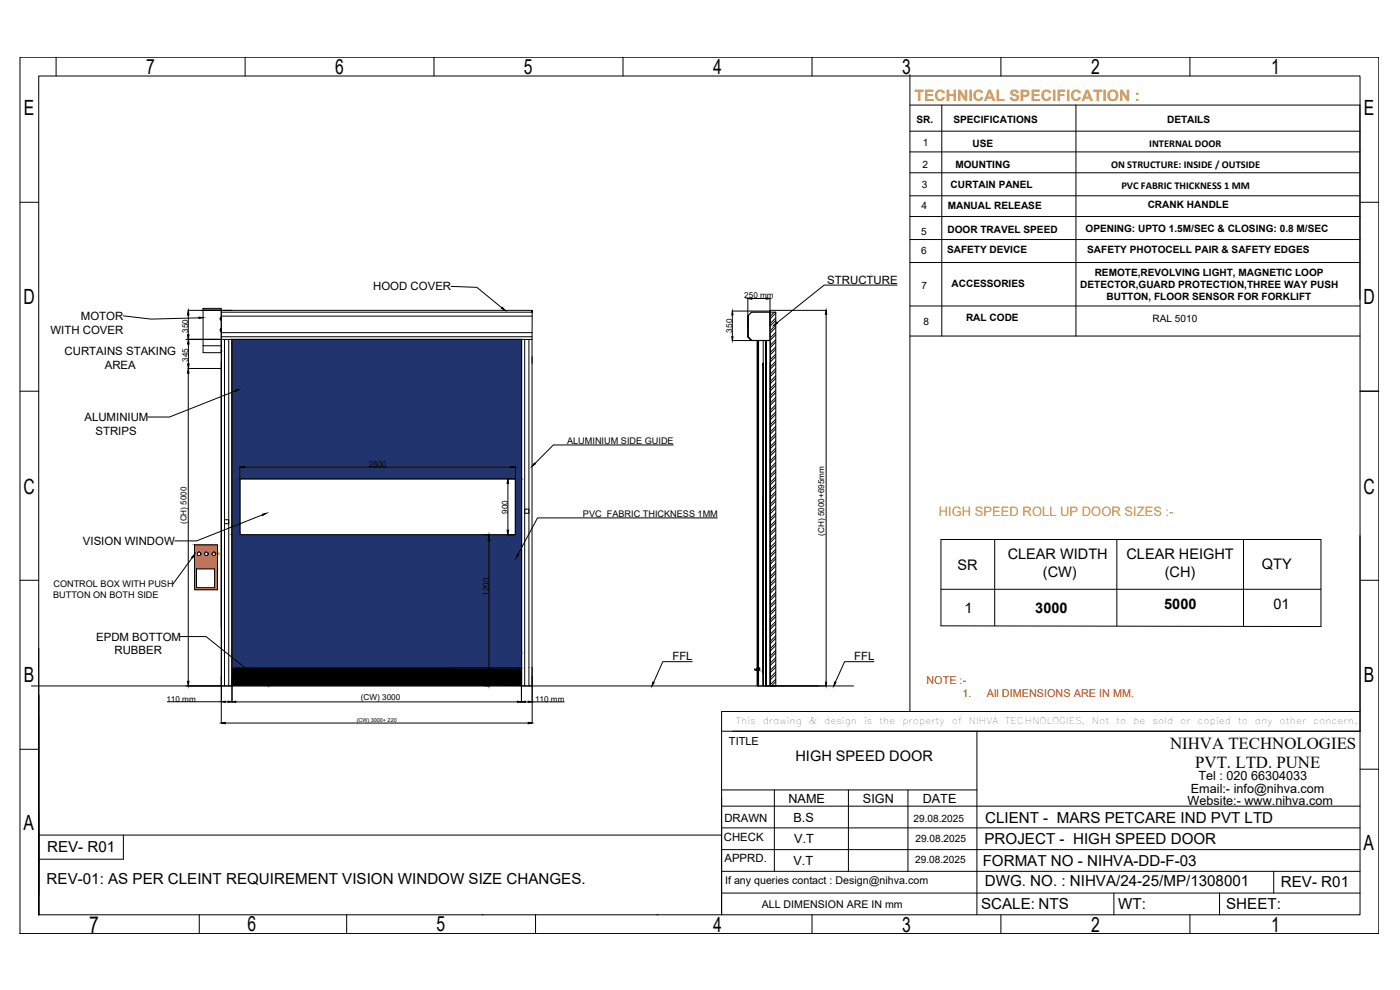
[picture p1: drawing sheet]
<svg xmlns="http://www.w3.org/2000/svg" width="420mm" height="297mm" viewBox="0 0 420 297" stroke-linecap="round" stroke-linejoin="round" font-family="sans-serif">
<!-- layer: 0 -->
<g fill="#000" stroke="#000" stroke-width=".3">
<path d="M150.7 92.2l.9 .9-1.1-.6zM233.1 96.7l.2 .3-1.1 .6zM70.6 117.1l1.2-.3-1.1 .7zM160.4 138.9l.3 .3-1 .7zM78.7 154.3l1.3-.3-1.1 .7zM57.5 167.2l.9-.9-.5 1.1zM155.3 166.2l.3 .2-.7 1zM69.6 200h.6zM70.2 200.1l.1 .2zM79.4 204.8l.9 .9-1.1-.6zM195.9 204.6l.4 .2-.6 1zM250.5 204.6l.4 .2-.7 1z"/>
<path d="M69.6 200v.4zM69.6 200l-.1 .4z"/>
<path d="M69.8 200.4h.5zM69.8 200.4h.5z"/>
<path d="M70.3 200.4h86.2zM70.3 200.4h86.2z"/>
<path d="M69.8 200.4l86.7 5.3v-5.3zM69.8 200.4l86.7 5.3h-86.7z"/>
</g>
<g fill="none" stroke="#000" stroke-width=".3">
<path d="M6 17.2h407.8v262.9h-407.8zM16.8 17.2v5.6M73.6 17.2v5.6M130.2 17.2v5.6M187 17.2v5.6M243.7 17.2v5.6M300.4 17.2v5.6M357.1 17.2v5.6M11.6 22.8h396.6v251.7h-396.6zM273.1 31.5h135v58.4M273.1 39.4h135.1M273.1 22.4v191.1"/>
<path d="M282.6 31.5v69.3M322.9 31.5v69.3M273.1 58.7h135.1M273.1 45.6h135.1M273.1 51.8h135.1M6 60.7h5.6M273.1 78.8h135.1M273.1 65h135.1M273.1 71.9h135.1M408.2 60.7h5.6M60.5 93.1h9.1M135.4 85.9l7.7 .3 7.5 6.2"/>
<path d="M159.7 93.6v8.2M231.1 93.7h1.7v112.1h-1.7zM232.4 93.7l-1.2 1.2M232.8 95.4l-1.6 1.6M232.8 97.6l-1.6 1.6M232.8 99.7l-1.6 1.6M232.8 94l-1.6 1.6M232.8 96.1l-1.6 1.6M232.8 98.3l-1.6 1.6M269.2 85.5h-21.9l-14.1 11.3M273.1 91.8h135.1M6 117.4h5.6"/>
<path d="M56.5 101.8h9.8M60.9 103.8v2M66.4 108.4v79.7M69.6 101.8h86.9v98.6h-86.9zM70.6 117.3l-19.7 7.8h-6.6M232.8 101.9l-1.6 1.6M232.8 104.1l-1.6 1.6M232.8 106.2l-1.6 1.7M232.8 108.4l-1.6 1.6M232.8 110.6l-1.6 1.6M232.8 112.8l-1.6 1.6M232.8 114.9l-1.6 1.6"/>
<path d="M232.8 117.1l-1.6 1.6M232.8 119.2l-1.6 1.6M232.8 100.4l-1.6 1.7M232.8 102.6l-1.6 1.7M232.8 104.8l-1.6 1.6M232.8 107l-1.6 1.6M232.8 109.1l-1.6 1.6M232.8 111.3l-1.6 1.6M232.8 113.5l-1.6 1.6M232.8 115.6l-1.6 1.6M232.8 117.8l-1.6 1.6M232.8 120l-1.6 1.6"/>
<path d="M273.1 100.8h135.1M408.2 117.4h5.6M202.1 133.5h-36l-5.5 5.6M232.8 121.4l-1.6 1.6M232.8 123.6l-1.6 1.6M232.8 125.8l-1.6 1.6M232.8 127.9l-1.6 1.6M232.8 130.1l-1.6 1.6M232.8 132.3l-1.6 1.6M232.8 134.4l-1.6 1.6M232.8 136.6l-1.6 1.6M232.8 138.8l-1.6 1.6"/>
<path d="M232.8 122.2l-1.6 1.6M232.8 124.3l-1.6 1.6M232.8 126.5l-1.6 1.6M232.8 128.6l-1.6 1.6M232.8 130.8l-1.6 1.6M232.8 133l-1.6 1.6M232.8 135.2l-1.6 1.6M232.8 137.3l-1.6 1.6M232.8 139.5l-1.6 1.6M67.4 155.9h1.3v1.2h-1.3zM72 143.7h82.7v16.8h-82.7zM78.8 154.5l-19.8 7.8h-6.5"/>
<path d="M157.5 152.8h1.2v1.2h-1.2zM215.3 155.4h-54l-5.8 10.9M232.8 140.9l-1.6 1.6M232.8 143.1l-1.6 1.6M232.8 145.3l-1.6 1.6M232.8 147.4l-1.6 1.6M232.8 149.6l-1.6 1.6M232.8 151.8l-1.6 1.6M232.8 154l-1.6 1.6M232.8 156.1l-1.6 1.6M232.8 158.3l-1.6 1.6M232.8 141.6l-1.6 1.6"/>
<path d="M232.8 143.8l-1.6 1.6M232.8 146l-1.6 1.6M232.8 148.2l-1.6 1.6M232.8 150.3l-1.6 1.6M232.8 152.5l-1.6 1.6M232.8 154.7l-1.6 1.6M232.8 156.8l-1.6 1.6M232.8 159l-1.6 1.6M6 174.1h5.6M57.7 167.3l-5.8 7.9M58.4 163.5h6.9v13.4h-6.9zM59 170.7h5.4v5.6h-5.4z"/>
<path d="M232.8 160.4l-1.6 1.6M232.8 162.6l-1.6 1.6M232.8 164.8l-1.6 1.6M232.8 166.9l-1.6 1.7M232.8 169.1l-1.6 1.6M232.8 171.3l-1.6 1.6M232.8 173.4l-1.6 1.7M232.8 175.6l-1.6 1.6M232.8 177.8l-1.6 1.6M232.8 179.9l-1.6 1.7M232.8 161.1l-1.6 1.7M232.8 163.4l-1.6 1.6"/>
<path d="M232.8 165.5l-1.6 1.6M232.8 167.7l-1.6 1.6M232.8 169.8l-1.6 1.6M232.8 172l-1.6 1.6M232.8 174.2l-1.6 1.6M232.8 176.3l-1.6 1.7M232.8 178.5l-1.6 1.6M282.4 176.8h114M282.4 161.9h114v26.1l-114-.2zM298.5 161.9v25.9M335.2 161.9v25.9M373.2 161.9v25.9"/>
<path d="M408.2 160.7v52.8M408.2 174.1h5.6M11.6 194.5v80M54.1 191h7.7l17.5 14M156.5 195.9v4.1M207.8 198.5h-8.9l-2.7 6.2M232.8 182.1l-1.6 1.6M232.8 184.3l-1.6 1.6M232.8 186.5l-1.6 1.6M232.8 188.6l-1.6 1.6M232.8 190.8l-1.6 1.6M232.8 192.9l-1.6 1.6"/>
<path d="M232.8 195.1l-1.6 1.7M232.8 197.3l-1.6 1.6M232.8 199.5l-1.6 1.6M232.8 180.7l-1.6 1.6M232.8 182.8l-1.6 1.6M232.8 185l-1.6 1.6M232.8 187.2l-1.6 1.6M232.8 189.3l-1.6 1.7M232.8 191.5l-1.6 1.6M232.8 193.7l-1.6 1.6M232.8 195.9l-1.6 1.6M232.8 198l-1.6 1.6"/>
<path d="M262.3 198.5h-8.8l-2.8 6.2M9.4 205.8h246.8M70.3 200.4h85.4M71.7 200.4h.1M73.9 200.4h.1M76.1 200.4h.1M78.3 200.4h.1M80.5 200.4h.1M82.7 200.4h.1M84.9 200.4h.1M87.2 200.4h.1M89.4 200.4h.1"/>
<path d="M91.6 200.4h.1M93.8 200.4h.1M96 200.4h.1M98.2 200.4h.1M100.4 200.4h.1M102.6 200.4h.1M104.8 200.4h.1M107 200.4h.1M109.2 200.4h.1M111.4 200.4h.1M113.6 200.4h.1M115.8 200.4h.1"/>
<path d="M118 200.4h.1M120.2 200.4h.1M122.4 200.4h.1M124.6 200.4h.1M126.8 200.4h.1M129 200.4h.1M131.2 200.4h.1M133.4 200.4h.1M135.6 200.4h.1M137.8 200.4h.1M140 200.4h.1M142.2 200.4h.1"/>
<path d="M144.4 200.4h.1M146.6 200.4h.1M148.8 200.4h.1M155.7 200.4h.1M216.6 213.5h191.6v5.9h-191.6zM216.6 219.4v55.1M219.8 219.4h73.4M232.8 201.6l-1.6 1.6M232.8 203.8l-1.6 1.6M232.8 200.2l-1.6 1.6M232.8 202.3l-1.6 1.6M232.8 204.5l-1.3 1.3"/>
<path d="M408.2 219.4h-115v55.1M6 224.8h5.6M216.6 237h76.6M232.4 237v24.4M254.6 237v24.4M272.5 237v24.4M408.2 230.8h5.6M11.6 250.6h205M37 250.6v7.2h-25.4M216.6 254.9h191.6M216.6 248.4h191.6M216.6 241.9h191.6"/>
<path d="M59.8 274.5v5.6M104 274.5v5.6M144.7 274.5h.1M160.7 274.5v5.6M197.2 274.5h.1M216.6 261.4h191.6M216.6 268h191.6M243.7 274.5v5.6M300.4 274.5v5.6M334.3 268v6.5M357.1 274.5v5.6M366 268v6.5"/>
<path d="M382.3 261.4v6.6"/>
<circle cx="59.7" cy="166.2" r=".57"/>
<circle cx="61.9" cy="166.2" r=".57"/>
<circle cx="64.2" cy="166.2" r=".57"/>
</g>
<!-- layer: PDF_Geometry -->
<path d="M66.1 105.3h.7M66.2 105.1l.5 .5M66.4 104.9v.7M66.7 105.1l-.5 .5" fill="none" stroke="#c0c0c0" stroke-width=".3"/>
<path d="M225.6 93.6h5.5v8.6h-5.5l-1.1-1.1v-6.3zM228.4 201.3h.1" fill="none" stroke="#808080" stroke-width=".3"/>
<g fill="none" stroke="#000" stroke-width=".3">
<path d="M60.9 93l5.5 .1zM60.9 92.5h5.5v11.2h-5.5zM66.1 95.5l.1 .3zM66.1 99l.1 .2zM66.2 95.5l.1 .3zM66.2 95.4l.1 .1M66.2 98.7v.2l.1-.2M66.2 95.4h.1M66.3 98.6l.1 .9zM66.3 95.8l-.1 .2M66.3 99.2l-.1 .1v-.4h.1l-.1 .4M66.3 98.8v.1"/>
<path d="M66.3 95.9v.1M66.4 95.2l-.1 .9zM66.4 93.7v1.2M159.7 93.2v.4v-.5h-93.3v.6h93.3M159.7 99.8h-93.3v1.2h93.3M159.7 94.9h-93.3v4.9M224.4 94.8v6.2l1.2 1.2-1.2-1.1zM225.6 93.6l5.5 .1v8.4l-5.5 .1-1.1-1.1v-6.3zM231.1 93.2v.4zM231.1 93.2l.1-.1v112.7h-1.4v-96.8v96.8h-.7v-3.8M231.2 93.7h.1M55.8 101.8h9.9"/>
<path d="M66.4 103.8v2h-5.5M66.4 101v.8M66.4 101.8v104h1v-104M68.7 101.8v104h.8v-104M69.6 101.8l-.1 104M156.5 101.8v98.4M156.6 101.8v104M157.5 101.8v104h1.2M158.7 101.8v104h1v-104M159.7 101.8h-93.3v104M159.7 107v2M225.6 102.1h5.5"/>
<path d="M227.6 102.2v103.6M229 109.7l.1 39.7zM229.1 102.2v103.6M229.1 109.6v.1M229.7 102.2v103.6M230 102.2v40.1M231.1 109v96.8M229 149.5v52.5v-52.5M229.1 149.4v.1M230 188.8v-86.6v89.6M230 191.5v14.3M230 183.5v.1"/>
<path d="M230 191.8v14v-14M55.8 205.8h10.9M67.4 205.8h1.3M69.6 203.5h.2M156.4 203.5h.1M156.5 201v4.8h1M156.5 200.4v.7M159.7 200.3v5.5M226.6 201l.8 .2a.51 .51 0 0 0 .6-.4 .51 .51 0 0 0-.6-.5 .51 .51 0 0 0-.3 .7M226.6 200.9h-.1l.9 .3a.36 .36 0 0 1-.3-.6 .36 .36 0 0 1 .6-.1 .36 .36 0 0 1-.1 .6h-.2M227.1 201v.2M229.1 202.1l-.1 3.7h-1.7v-103.7v103.7"/>
<circle cx="226.5" cy="200.9" r=".09"/>
</g>
<!-- layer: PDF_Text -->
<g fill="none" stroke="#000" stroke-width=".3">
<path d="M37 94.8l8.3 .9 14.4-.3M56.5 93.1h9.9M56.5 94.5v5.9M219.8 93.3h11.3M219.8 94.5v6.5M224.4 89.6v8.5M225.6 89.6h4.3M231.1 89.6v8.3M231.2 93.1h16.7M247.9 94.3v110.4M56.5 101.8h9.9M56.5 110.6h10"/>
<path d="M56.5 112v92.4M56.5 103.2v6M219.8 102.2h5.8M72 140.2v3.5M73.4 140.2h79.9M152.4 143.7h2.2M152.4 145.1v14M154.7 140.2v3.5M145.5 160.5h1.3M146.8 162.2v41.9M152.4 160.5h2.2M50.2 210.6h16.2"/>
<path d="M56.5 205.8h9.9M66.4 203v13.9M66.4 205.8v4.8M67.6 216.9h90.9M67.6 210.6h.8M69.6 203v7.6M70.8 210.6h84.5M145.5 205.8h1.3M156.5 203v7.6M157.7 210.6h.8M159.7 210.6h9.6M159.7 203v13.9"/>
<path d="M231.2 205.8h16.7"/>
</g>
<g fill="#000" stroke="#000" stroke-width=".3">
<path d="M56.5 93.1l.2 1.4h-.5zM59.7 95.2l1.2 .1-1.2 .3zM219.8 93.3l.2 1.2h-.4zM224.4 89.6l1.2-.2v.4zM229.9 89.4l1.2 .2-1.2 .2zM247.9 93.1l.2 1.2h-.4zM56.2 100.4h.5l-.2 1.4zM56.5 110.6l.2 1.4h-.5zM56.5 101.8l.3 1.4h-.5zM56.3 109.2h.5l-.3 1.4zM219.6 101h.4l-.2 1.2zM72 140.2l1.4-.3v.5z"/>
<path d="M153.3 139.9l1.4 .3-1.4 .2zM152.4 143.7l.2 1.4h-.4zM152.2 159.1h.4l-.2 1.4zM146.8 160.5l.3 1.7h-.6zM56.2 204.4h.5l-.2 1.4zM66.4 216.9l1.2-.2v.5zM66.4 210.6l1.2-.2v.4zM68.4 210.4l1.2 .2-1.2 .2zM69.6 210.6l1.2-.2v.4zM146.5 204.1h.6l-.3 1.7zM155.3 210.4l1.2 .2-1.2 .2zM156.5 210.6l1.2-.2v.4z"/>
<path d="M158.5 210.4l1.2 .2-1.2 .2zM158.5 216.7l1.2 .2-1.2 .3zM247.7 204.7h.4l-.2 1.1z"/>
</g>
<!-- layer: 0 -->
<g fill="#22346e" stroke="#22346e" stroke-width=".3">
<path d="M69.6 143.7h2.4v13.5z"/>
<path d="M69.6 197.2l4 3.2h-4z"/>
<path d="M69.6 101.8l86.9 41.9v-41.9zM69.6 101.8l86.9 41.9h-86.9z"/>
<path d="M69.6 143.7v13.5h2.4zM69.6 157.2h2.4l-2.4 .9zM69.6 158.1h2.4v-.9z"/>
<path d="M154.7 143.7l1.8 16.8v-16.8zM154.7 143.7l1.8 16.8h-1.8z"/>
<path d="M69.6 158.1l2.4 2.4v-2.4zM69.6 158.1l2.4 2.4h-2.4z"/>
<path d="M69.6 160.5l86.9 35.4v-35.4zM69.6 160.5l86.9 35.4h-86.9z"/>
<path d="M69.6 195.9l86.9 1.3v-1.3zM69.6 195.9l86.9 1.3h-86.9z"/>
<path d="M69.6 197.2l86.9 2.8v-2.8zM69.6 197.2l86.9 2.8h-83.4z"/>
<path d="M73.1 200h82.6zM73.1 200h83.4z"/>
<path d="M73.1 200l82.6 .4v-.4zM73.1 200l82.6 .4h-82.1z"/>
<path d="M69.6 101.8l86.9 41.9v-41.9zM69.6 101.8l86.9 41.9h-86.9z"/>
<path d="M154.7 143.7l1.8 16.8v-16.8zM154.7 143.7l1.8 16.8h-1.8z"/>
<path d="M69.6 143.7l2.4 16.8v-16.8zM69.6 143.7l2.4 16.8h-2.4z"/>
<path d="M69.6 160.5l86.9 39.9v-39.9zM69.6 160.5l86.9 39.9h-86.9z"/>
</g>
<g fill="#f26722" stroke="#f26722" stroke-width=".3">
<path d="M58.4 163.5l6.9 2.1v-2.1zM58.4 163.5l6.9 2.1h-6.9z"/>
<path d="M64.2 165.6l1.1 .1zM64.2 165.6l1.1 .1z"/>
<path d="M62 165.6h2.1zM62 165.6l2 .1z"/>
<path d="M59.8 165.6h2.1zM59.8 165.6l2 .1z"/>
<path d="M58.4 165.6h1.3zM58.4 165.6l1.2 .1z"/>
<path d="M64.3 165.7h1zM64.3 165.7h1z"/>
<path d="M62.1 165.7h1.9zM62.1 165.7h1.8z"/>
<path d="M59.9 165.7h1.9zM59.9 165.7h1.8z"/>
<path d="M58.4 165.7h1.1zM58.4 165.7h1.2z"/>
<path d="M64.4 165.7l.9 .1zM64.4 165.7l.9 .1z"/>
<path d="M62.2 165.7h1.7zM62.2 165.7l1.6 .1z"/>
<path d="M60 165.7h1.7zM60 165.7l1.6 .1z"/>
<path d="M58.4 165.7h1.1zM58.4 165.7l1 .1z"/>
<path d="M64.5 165.8h.8zM64.5 165.8h.8z"/>
<path d="M62.3 165.8h1.5zM62.3 165.8h1.4z"/>
<path d="M60.1 165.8h1.5zM60.1 165.8h1.4z"/>
<path d="M58.4 165.8h1zM58.4 165.8h.9z"/>
<path d="M64.6 165.8l.7 .1zM64.6 165.8l.7 .1z"/>
<path d="M62.3 165.8h1.4zM62.3 165.8l1.4 .1z"/>
<path d="M60.1 165.8h1.4zM60.1 165.8l1.4 .1z"/>
<path d="M58.4 165.8h.9zM58.4 165.8l.9 .1z"/>
<path d="M64.6 165.9l.7 .1zM64.6 165.9l.7 .1z"/>
<path d="M62.4 165.9h1.3zM62.4 165.9l1.2 .1z"/>
<path d="M60.2 165.9h1.3zM60.2 165.9l1.2 .1z"/>
<path d="M58.4 165.9h.9zM58.4 165.9l.8 .1z"/>
<path d="M64.7 166l.6 .1zM64.7 166l.6 .1z"/>
<path d="M62.5 166l1.1 .1zM62.5 166l1.1 .1z"/>
<path d="M60.3 166h1.1zM60.3 166l1.1 .1z"/>
<path d="M58.4 166h.8zM58.4 166l.8 .1z"/>
<path d="M64.7 166.1l.6 .1zM64.7 166.1l.6 .1z"/>
<path d="M62.5 166.1h1.1zM62.5 166.1l1.1 .1z"/>
<path d="M60.3 166.1l1.1 .1zM60.3 166.1l1.1 .1z"/>
<path d="M58.4 166.1l.8 .1zM58.4 166.1l.8 .1z"/>
<path d="M64.7 166.2l.6 .1zM64.7 166.2l.6 .1z"/>
<path d="M62.5 166.2l1.1 .1zM62.5 166.2l1.1 .1z"/>
<path d="M60.3 166.2l1.1 .1zM60.3 166.2l1.1 .1z"/>
<path d="M58.4 166.2l.8 .1zM58.4 166.2l.8 .1z"/>
<path d="M64.7 166.3l.6 .1zM64.7 166.3l.6 .1z"/>
<path d="M62.5 166.3l1.1 .1zM62.5 166.3l1.1 .1z"/>
<path d="M60.3 166.3l1.1 .1zM60.3 166.3l1.1 .1z"/>
<path d="M58.4 166.3l.8 .1zM58.4 166.3l.8 .1z"/>
<path d="M64.7 166.4l.6 .1zM64.7 166.4l.6 .1z"/>
<path d="M62.5 166.4l1.2 .1zM62.5 166.4l1.2 .1z"/>
<path d="M60.3 166.4l1.2 .1zM60.3 166.4l1.2 .1z"/>
<path d="M58.4 166.4l.9 .1zM58.4 166.4l.9 .1z"/>
<path d="M64.6 166.5l.7 .1zM64.6 166.5l.7 .1z"/>
<path d="M62.4 166.5l1.3 .1zM62.4 166.5l1.3 .1z"/>
<path d="M60.2 166.5l1.3 .1zM60.2 166.5l1.3 .1z"/>
<path d="M58.4 166.5l.9 .1zM58.4 166.5l.9 .1z"/>
<path d="M64.6 166.6l.7 .1zM64.6 166.6l.7 .1z"/>
<path d="M62.3 166.6l1.5 .1zM62.3 166.6l1.5 .1z"/>
<path d="M60.1 166.6l1.5 .1zM60.1 166.6l1.5 .1z"/>
<path d="M58.4 166.6l1 .1zM58.4 166.6l1 .1z"/>
<path d="M64.5 166.7h.8zM64.4 166.7h.9z"/>
<path d="M62.3 166.7h1.6zM62.2 166.7h1.7z"/>
<path d="M60.1 166.7h1.6zM60 166.7h1.7z"/>
<path d="M58.4 166.7h1.1zM58.4 166.7h1.1z"/>
<path d="M64.4 166.7h.9zM64.3 166.7h1z"/>
<path d="M62.2 166.7h1.8zM62.1 166.7h1.9z"/>
<path d="M60 166.7h1.8zM59.9 166.7h1.9z"/>
<path d="M58.4 166.7h1.2zM58.4 166.7h1.2z"/>
<path d="M64.3 166.7h1zM64.2 166.7h1.1z"/>
<path d="M62.1 166.7h2zM62 166.7h2.1z"/>
<path d="M59.9 166.7h2zM59.8 166.7h2.1z"/>
<path d="M58.4 166.7h1.3zM58.4 166.7h1.3z"/>
<path d="M58.4 166.7l6.9 4v-4zM58.4 166.7l6.9 4h-6.9z"/>
<path d="M64.4 170.7l.9 5.6v-5.6zM64.4 170.7l.9 5.6h-.9z"/>
<path d="M58.4 170.7l.6 5.6v-5.6zM58.4 170.7l.6 5.6h-.6z"/>
<path d="M58.4 176.3l6.9 .6v-.6zM58.4 176.3l6.9 .6h-6.9z"/>
</g>
<text font-size="7" x="26.8" y="280">7</text>
<g font-size="6.3">
<text x="43.8" y="22.3">7</text>
<text x="100.6" y="22.3">6</text>
<text x="157.3" y="22.3">5</text>
<text x="214.1" y="22.3">4</text>
<text x="270.7" y="22.3">3</text>
<text x="327.4" y="22.3">2</text>
<text x="381.5" y="22.3">1</text>
<text x="7.2" y="34.6">E</text>
<text x="409.3" y="34.6">E</text>
<text x="7" y="91.3">D</text>
<text x="409.2" y="91.3">D</text>
<text x="7.1" y="148.1">C</text>
<text x="409.2" y="148.1">C</text>
<text x="7.1" y="204.7">B</text>
<text x="409.3" y="204.7">B</text>
<text x="7.1" y="248.9">A</text>
<text x="409.2" y="255">A</text>
<text x="74.3" y="279.4">6</text>
<text x="131" y="279.4">5</text>
<text x="214.1" y="279.5">4</text>
<text x="270.7" y="279.6">3</text>
<text x="327.4" y="279.6">2</text>
<text x="381.5" y="279.6">1</text>
</g>
<g font-size="5">
<text x="351.1" y="224.7">NIHVA TECHNOLOGIES</text>
<text x="358.7" y="230.4">PVT. LTD. PUNE</text>
</g>
<text font-size="4.7" fill="#f8991e" x="274.5" y="30.4">TECHNICAL SPECIFICATION :</text>
<g font-size="4.5">
<text x="295.6" y="246.8">CLIENT - MARS PETCARE IND PVT LTD</text>
<text x="14.1" y="255.6">REV- R01</text>
<text x="295.5" y="253.2">PROJECT - HIGH SPEED DOOR</text>
<text x="294.9" y="259.7">FORMAT NO - NIHVA-DD-F-03</text>
<text x="14" y="265.1">REV-01: AS PER CLEINT REQUIREMENT VISION WINDOW SIZE CHANGES.</text>
<text x="295.6" y="265.9">DWG. NO. : NIHVA/24-25/MP/1308001</text>
<text x="384.4" y="266.2">REV- R01</text>
<text x="294.5" y="272.8">SCALE: NTS</text>
<text x="335.6" y="272.7">WT:</text>
<text x="368" y="272.8">SHEET:</text>
</g>
<g font-size="4.4">
<text x="302.4" y="167.8">CLEAR WIDTH</text>
<text x="338.1" y="167.8">CLEAR HEIGHT</text>
<text x="287.3" y="170.9">SR</text>
<text x="313" y="173.1">(CW)</text>
<text x="349.6" y="173">(CH)</text>
<text x="378.7" y="170.8">QTY</text>
<text x="289.4" y="183.9">1</text>
<text x="310.7" y="183.9">3000</text>
<text x="349.4" y="182.8">5000</text>
<text x="382.2" y="182.8">01</text>
<text x="238.7" y="228.4">HIGH SPEED DOOR</text>
</g>
<text font-size="3.9" fill="#f8991e" x="281.8" y="154.7">HIGH SPEED ROLL UP DOOR SIZES :-</text>
<g font-size="3.8">
<text x="357.4" y="238">Email:- info@nihva.com</text>
<text x="359.6" y="234.2">Tel : 020 66304033</text>
<text x="236.6" y="240.9">NAME</text>
<text x="259" y="240.9">SIGN</text>
<text x="276.9" y="240.9">DATE</text>
<text x="356.4" y="241.5">Website:- www.nihva.com</text>
<text x="238.1" y="246.5">B.S</text>
<text x="238.4" y="253">V.T</text>
<text x="238.1" y="259.5">V.T</text>
</g>
<g font-size="3.4">
<text x="112" y="87.2">HOOD COVER</text>
<text x="248.3" y="85.1">STRUCTURE</text>
<text x="15.1" y="100.1">WITH COVER</text>
<text x="24.3" y="96">MOTOR</text>
<text x="19.4" y="106.5">CURTAINS STAKING</text>
<text x="31.4" y="110.6">AREA</text>
<text x="25.3" y="126.3">ALUMINIUM</text>
<text x="28.6" y="130.5">STRIPS</text>
<text x="24.9" y="163.6">VISION WINDOW</text>
<text x="28.9" y="192.2">EPDM BOTTOM</text>
<text x="34.4" y="196.3">RUBBER</text>
<text x="201.8" y="198">FFL</text>
<text x="256.3" y="198">FFL</text>
<text x="217.4" y="246.6">DRAWN</text>
<text x="217.2" y="252.3">CHECK</text>
<text x="217.4" y="258.8">APPRD.</text>
</g>
<g font-size="3.3" fill="#f00">
<text x="278" y="205.1">NOTE :-</text>
<text x="288.8" y="209.1">1.</text>
<text x="296.1" y="209.1">All DIMENSIONS ARE IN MM.</text>
</g>
<text font-size="3.3" x="218.8" y="223.6">TITLE</text>
<g font-size="3.2">
<text x="217.6" y="265.3">If any queries contact : Design@nihva.com</text>
<text x="228.6" y="272.3">ALL DIMENSION ARE IN mm</text>
</g>
<g font-size="3.1">
<text x="344.9" y="44.1">INTERNAL DOOR</text>
<text x="333.4" y="50.3">ON STRUCTURE: INSIDE / OUTSIDE</text>
<text x="336.5" y="56.6">PVC FABRIC THICKNESS 1 MM</text>
</g>
<g font-size="3">
<text x="275.1" y="36.8">SR.</text>
<text x="286.1" y="36.8">SPECIFICATIONS</text>
<text x="350.3" y="36.8">DETAILS</text>
<text x="276.9" y="43.7">1</text>
<text x="291.8" y="44.1">USE</text>
<text x="276.8" y="50.3">2</text>
<text x="286.7" y="50.3">MOUNTING</text>
<text x="276.7" y="56.5">3</text>
<text x="285.3" y="56.4">CURTAIN PANEL</text>
<text x="276.6" y="62.9">4</text>
<text x="284.4" y="62.7">MANUAL RELEASE</text>
<text x="344.4" y="62.5">CRANK HANDLE</text>
<text x="276.4" y="70.6">5</text>
<text x="284.3" y="70">DOOR TRAVEL SPEED</text>
<text x="325.8" y="69.8">OPENING: UPTO 1.5M/SEC &amp; CLOSING: 0.8 M/SEC</text>
<text x="276.5" y="76.2">6</text>
<text x="284.2" y="76">SAFETY DEVICE</text>
<text x="326.3" y="76.1">SAFETY PHOTOCELL PAIR &amp; SAFETY EDGES</text>
<text x="328.5" y="82.7">REMOTE,REVOLVING LIGHT, MAGNETIC LOOP</text>
<text x="276.5" y="86.7">7</text>
<text x="285.6" y="86.1">ACCESSORIES</text>
<text x="324.2" y="86.3">DETECTOR,GUARD PROTECTION,THREE WAY PUSH</text>
<text x="332.1" y="89.9">BUTTON, FLOOR SENSOR FOR FORKLIFT</text>
<text x="277.2" y="97.6">8</text>
<text x="289.9" y="96.3">RAL CODE</text>
<text x="345.9" y="96.5">RAL 5010</text>
<text x="274.1" y="246.7">29.08.2025</text>
<text x="274.7" y="252.8">29.08.2025</text>
<text x="274.6" y="259">29.08.2025</text>
</g>
<g font-size="2.8">
<text x="220.9" y="217.2">This</text>
<text x="228.9" y="217.2">drawing</text>
<text x="242.7" y="217.2">&amp;</text>
<text x="247.4" y="217.2">design</text>
<text x="259.3" y="217.2">is</text>
<text x="263.9" y="217.2">the</text>
<text x="270.8" y="217.2">property</text>
<text x="285.7" y="217.2">of</text>
<text x="290.8" y="217.2">NIHVA</text>
<text x="301.7" y="217.2">TECHNOLOGIES.</text>
<text x="327.7" y="217.2">Not</text>
<text x="335" y="217.2">to</text>
<text x="340.2" y="217.2">be</text>
<text x="345.9" y="217.2">sold</text>
<text x="354.2" y="217.2">or</text>
<text x="359.4" y="217.2">copied</text>
<text x="371.5" y="217.2">to</text>
<text x="376.6" y="217.2">any</text>
<text x="384" y="217.2">other</text>
<text x="394.1" y="217.2">concern.</text>
</g>
<g font-size="2.7">
<text x="170.2" y="133.2">ALUMINIUM SIDE GUIDE</text>
<text x="174.9" y="155">PVC FABRIC THICKNESS 1MM</text>
<text x="15.9" y="179.6">BUTTON ON BOTH SIDE</text>
<text x="16" y="176.3">CONTROL BOX WITH PUSH</text>
</g>
<g font-size="2.4">
<text x="223.4" y="89.5">250 mm</text>
<text x="56.5" y="99.9" transform="rotate(-90 56.5 99.9)">350</text>
<text x="219.8" y="99.8" transform="rotate(-90 219.8 99.8)">350</text>
<text x="56.5" y="108.6" transform="rotate(-90 56.5 108.6)">345</text>
<text x="110.6" y="140.1">2800</text>
<text x="152.4" y="154.1" transform="rotate(-90 152.4 154.1)">900</text>
<text x="56" y="157.3" transform="rotate(-90 56 157.3)">(CH) 5000</text>
<text x="247.4" y="160.8" transform="rotate(-90 247.4 160.8)">(CH) 5000+695mm</text>
<text x="146.7" y="178.8" transform="rotate(-90 146.7 178.8)">1200</text>
<text x="49.9" y="210.6">110 mm</text>
<text x="108.3" y="210">(CW) 3000</text>
<text x="160.6" y="210.6">110 mm</text>
</g>
<text font-size="1.6" x="107" y="216.6">(CW) 3000+ 220</text>
</svg>
